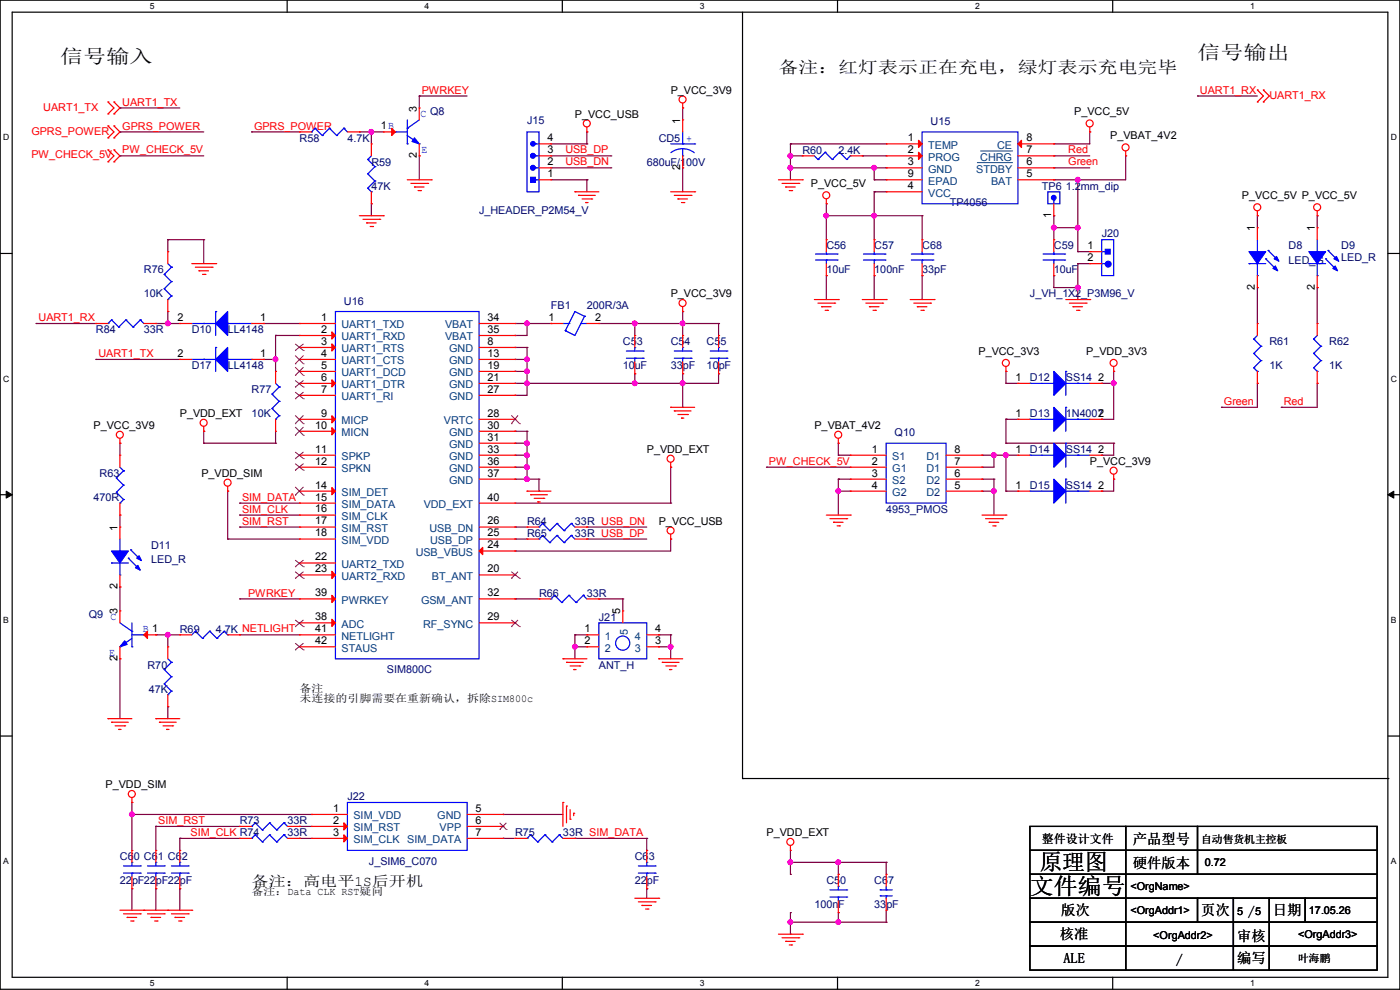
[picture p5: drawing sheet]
<svg xmlns="http://www.w3.org/2000/svg" width="297mm" height="210mm" viewBox="0 0 297 210" stroke-linecap="round" stroke-linejoin="round" font-family="sans-serif">
<path d="M0 0h297v209.8h-297zM2.6 2.6h291.8v204.7h-291.8z" fill="none" stroke="#000" stroke-width=".25"/>
<g fill="#fff">
<path d="M31.7 .3h1v2h-1z"/>
<path d="M31.7 207.6h1v1.9h-1z"/>
</g>
<path d="M60.9 0v2.6M60.9 207.3v2.5" fill="none" stroke="#000" stroke-width=".25"/>
<g fill="#fff">
<path d="M90.1 .3h1v2h-1z"/>
<path d="M90.1 207.6h1v1.9h-1z"/>
</g>
<path d="M119.3 0v2.6M119.3 207.3v2.5" fill="none" stroke="#000" stroke-width=".25"/>
<g fill="#fff">
<path d="M148.5 .3h.9v2h-.9z"/>
<path d="M148.5 207.6h.9v1.9h-.9z"/>
</g>
<path d="M177.7 0v2.6M177.7 207.3v2.5" fill="none" stroke="#000" stroke-width=".25"/>
<g fill="#fff">
<path d="M206.8 .3h1v2h-1z"/>
<path d="M206.8 207.6h1v1.9h-1z"/>
</g>
<path d="M236.1 0v2.6M236.1 207.3v2.5" fill="none" stroke="#000" stroke-width=".25"/>
<g fill="#fff">
<path d="M265.2 .3h1v2h-1z"/>
<path d="M265.2 207.6h1v1.9h-1z"/>
<path d="M.7 28.2h1.2v1.9h-1.2z"/>
<path d="M295.1 28.2h1.2v1.9h-1.2z"/>
<path d="M.7 79.3h1.2v2h-1.2z"/>
<path d="M295.1 79.3h1.2v2h-1.2z"/>
</g>
<path d="M0 53.8h2.6M294.4 53.8h2.6" fill="none" stroke="#000" stroke-width=".25"/>
<g fill="#fff">
<path d="M.7 130.5h1.2v2h-1.2z"/>
<path d="M295.1 130.5h1.1v2h-1.1z"/>
</g>
<path d="M0 104.9h2.6M294.4 104.9h2.6" fill="none" stroke="#000" stroke-width=".25"/>
<path d="M1.3 104.2l1.3 .7-1.3 .8zM294.4 104.9l1.3-.7v1.5z" fill="#000" stroke="#000" stroke-width=".21"/>
<g fill="#fff">
<path d="M.7 181.7h1.2v2h-1.2z"/>
<path d="M295.1 181.7h1.1v2h-1.1z"/>
</g>
<g fill="none" stroke="#000" stroke-width=".25">
<path d="M157.5 2.6v162.5M0 156.1h2.6M294.4 156.1h2.6M157.5 165.1h.1M157.5 165.1h136.9M218.5 175.3h20.3v5.1h-20.3zM238.8 175.3h15.2v5.1h-15.2zM254 175.3h38.1v5.1h-38.1zM294.4 165.1h.1M218.5 180.4h20.3v5.1h-20.3zM218.5 185.5h20.3v5h-20.3zM218.5 190.5h20.3v5.1h-20.3z"/>
<path d="M218.5 195.6h20.3v5.1h-20.3zM238.8 180.4h15.2v5.1h-15.2zM238.8 185.5h53.3v5h-53.3zM238.8 190.5h15.2v5.1h-15.2zM238.8 195.6h22.9v5.1h-22.9zM254 190.5h7.7v5.1h-7.7zM254 180.4h38.1v5.1h-38.1zM261.7 195.6h7.6v5.1h-7.6zM261.7 190.5h7.6v5.1h-7.6zM269.3 195.6h22.8v5.1h-22.8zM269.3 190.5h7.6v5.1h-7.6zM276.9 190.5h15.2v5.1h-15.2z"/>
<path d="M218.5 200.7h20.3v5.1h-20.3zM238.8 200.7h22.9v5.1h-22.9zM261.7 200.7h7.6v5.1h-7.6zM269.3 200.7h22.8v5.1h-22.8z"/>
</g>
<g fill="none" stroke="#800040" stroke-width=".25">
<path d="M25.4 22.9h.1M25.4 28h.1M25.4 33.1h.1M25.4 22.9h12.7M25.4 28h17.8M25.4 33.1h17.8M53.4 28h.1M53.4 28h10.1M76.2 28h.1M76.2 28h5.1M78.8 28h.1M78.8 28v2.5"/>
<path d="M88.9 33.1h.1M88.9 20.4h.1M88.9 20.4v2.5M88.9 33.1v5M88.9 20.4h10.2M116.9 33.1h12.7M116.9 35.6h12.7M116.9 30.5h7.6M116.9 38.1h7.6M124.5 30.5h.1M124.5 28h.1M124.5 38.1h.1"/>
<path d="M124.5 28v2.5M124.5 38.1v2.6M129.6 33.1h.1M129.6 35.6h.1M144.8 35.6h.1M144.8 22.9h.1M144.8 22.9v2.5M144.8 35.6v5.1M167.7 33.1h.1M167.7 30.5h.1M167.7 35.6h.1M167.7 33.1h2.5"/>
<path d="M167.7 35.6h20.3M167.7 30.5v7.6M167.7 30.5h20.3M182.9 33.1h.1M182.9 33.1h5.1M185.5 35.6h.1M185.5 38.1h.1M185.5 35.6v2.5M185.5 38.1h2.5M223.6 30.5h.1M223.6 33.1h.1M223.6 35.6h.1"/>
<path d="M223.6 38.1h.1M223.6 33.1h7.6M223.6 35.6h7.6M228.6 38.1h.1M228.6 38.1v15.3M231.2 28h.1M231.2 28v2.5h-7.6M238.8 33.1h.1M238.8 33.1v5h-15.2M254 20.4h.1M254 20.4h12.7M35.6 50.8h.1"/>
<path d="M35.6 50.8v2.6M35.6 50.8h7.6M43.2 50.8h.1M43.2 50.8v5.1M78.8 43.2h.1M78.8 43.2v2.6M175.3 45.8h.1M175.3 58.5h.1M175.3 43.2h.1M175.3 45.8h20.3M175.3 43.2v7.6M175.3 58.5v5"/>
<path d="M185.5 45.8h.1M185.5 58.5h.1M185.5 40.7h.1M185.5 40.7v10.1M185.5 58.5v5M185.5 40.7h2.5M195.6 45.8h.1M195.6 58.5h.1M195.6 45.8v5M195.6 58.5v5M223.6 45.8h.1M223.6 48.3h.1"/>
<path d="M223.6 58.5h.1M223.6 45.8v5M223.6 58.5v2.5M223.6 48.3h5M228.6 53.4h.1M228.6 55.9h.1M228.6 48.3h.1M228.6 55.9v7.6M228.6 53.4h2.6M228.6 55.9h2.6M266.7 45.8h.1M266.7 45.8v2.5"/>
<path d="M279.4 45.8h.1M279.4 45.8v2.5M7.7 68.6h.1M7.7 68.6h12.7M20.4 76.2h.1M20.4 76.2h17.7M33.1 68.6h.1M33.1 68.6h5M35.6 68.6h.1M35.6 66.1h.1M35.6 66.1v2.5M55.9 76.2h.1"/>
<path d="M55.9 68.6h.1M55.9 68.6h7.6M55.9 76.2h2.6M58.5 71.2h.1M58.5 76.2h.1M58.5 71.2h5M58.5 71.2v7.6M109.3 76.2h.1M109.3 78.8h.1M109.3 71.2h.1M109.3 73.7h.1M109.3 68.6h7.6"/>
<path d="M109.3 76.2h2.5M109.3 78.8h2.5M109.3 73.7h2.5M111.8 76.2h.1M111.8 73.7h.1M111.8 68.6h.1M111.8 78.8h.1M111.8 68.6v2.6h-2.5M111.8 73.7v10.2h-2.5M116.9 68.6h.1M127 68.6h25.4M134.7 68.6h.1"/>
<path d="M134.7 79.3h.1M134.7 68.6v2.6M134.7 79.3v2M144.8 68.6h.1M144.8 79.3h.1M144.8 66.1h.1M144.8 66.1v5.1M144.8 79.3v7.1M152.4 79.3h.1M152.4 68.6h.1M152.4 79.3v2h-43.1M152.4 68.6v2.6"/>
<path d="M213.4 78.8h.1M213.4 78.8v2.5M223.6 61h.1M223.6 61h5M228.6 61h.1M236.3 78.8h.1M236.3 78.8v10.1h-2.6M266.7 61h.1M266.7 61v7.6M279.4 61h.1M279.4 61v7.6M25.4 94h.1"/>
<path d="M25.4 94v2.6M43.2 94h.1M43.2 91.5h.1M43.2 94h15.3M43.2 91.5v2.5M58.5 94h.1M58.5 91.5v2.5M109.3 83.9h.1M109.3 91.5h.1M109.3 94h.1M109.3 96.6h.1M109.3 99.1h.1"/>
<path d="M109.3 81.3h.1M109.3 91.5h2.5M109.3 94h2.5M109.3 96.6h2.5M109.3 99.1h2.5M111.8 81.3h.1M111.8 91.5h.1M111.8 94h.1M111.8 96.6h.1M111.8 91.5v10.1M134.7 81.3h.1M142.3 99.1h.1"/>
<path d="M142.3 99.1v7.6M144.8 81.3h.1M144.8 86.4h.1M162.6 99.1h.1M162.6 99.1h17.8M177.8 96.6h.1M177.8 94h.1M177.8 96.6h2.6M177.8 94v2.6M208.3 99.1h.1M208.3 96.6h.1M208.3 96.6h7.6"/>
<path d="M210.9 96.6h.1M210.9 96.6v2.5h-2.6M213.4 96.6h.1M213.4 81.3h.1M213.4 88.9h.1M213.4 94h.1M213.4 81.3h2.5M213.4 94h22.9M213.4 88.9v5.1M213.4 96.6v7.6M213.4 88.9h2.5M233.7 81.3h.1"/>
<path d="M233.7 96.6h.1M233.7 88.9h.1M233.7 81.3h2.6M236.3 94h.1M236.3 81.3h.1M236.3 94v2.6h-2.6M259.1 86.4h.1M266.7 81.3h.1M266.7 81.3v5.1h-7.6M271.8 86.4h.1M279.4 81.3h.1M279.4 81.3v5.1h-7.6"/>
<path d="M25.4 109.3h.1M25.4 109.3v2.5M48.3 114.3h.1M48.3 104.2h.1M48.3 114.3h15.2M48.3 104.2v10.1M50.8 111.8h.1M50.8 109.3h.1M50.8 106.7h.1M50.8 111.8h12.7M50.8 109.3h12.7M50.8 106.7h12.7"/>
<path d="M109.3 111.8h.1M109.3 114.3h.1M109.3 116.9h.1M109.3 101.6h.1M109.3 114.3h2.5M109.3 111.8h2.5M109.3 106.7h33M109.3 101.6h5M111.8 101.6h.1M114.3 101.6h.1M114.3 104.2h.1M114.3 101.6v2.6"/>
<path d="M124.5 111.8h.1M124.5 114.3h.1M124.5 114.3h12.7M124.5 111.8h12.7M142.3 114.3h.1M142.3 106.7h.1M142.3 114.3v2.6h-33M177.8 104.2h.1M177.8 101.6h.1M177.8 101.6h2.6M177.8 101.6v7.7M177.8 104.2h2.6"/>
<path d="M208.3 101.6h.1M208.3 104.2h.1M208.3 101.6h2.6M208.3 104.2h2.6M210.9 104.2h.1M210.9 101.6h.1M210.9 101.6v7.7M213.4 104.2h.1M213.4 104.2h2.5M233.7 104.2h.1M236.3 101.6h.1M236.3 101.6v2.6h-2.6"/>
<path d="M25.4 139.7h.1M25.4 124.5h.1M25.4 124.5v5.1M25.4 139.7v12.7M33.1 134.7h.1M33.1 134.7h5M35.6 134.7h.1M35.6 134.7v2.5M50.8 134.7h.1M50.8 127h.1M50.8 134.7h12.7M50.8 127h12.7"/>
<path d="M109.3 127h.1M109.3 127h5M122 134.7h.1M122 137.2h.1M122 134.7h2.5M122 134.7v5M122 137.2h2.5M127 127h.1M127 127h5.1M132.1 127h.1M132.1 127v2.6M139.7 134.7h.1"/>
<path d="M139.7 137.2h.1M139.7 134.7h2.6M139.7 137.2h2.6M142.3 137.2h.1M142.3 134.7h.1M142.3 134.7v5M35.6 149.9h.1M35.6 149.9v2.5M28 172.8h.1M28 170.2h.1M28 172.8h38.1M28 170.2v10.2"/>
<path d="M33.1 175.3h.1M33.1 175.3h17.7M33.1 175.3v5.1M38.1 177.8h.1M38.1 177.8h12.7M38.1 177.8v2.6M63.5 175.3h.1M63.5 177.8h.1M63.5 175.3h2.6M63.5 177.8h2.6M106.7 177.8h.1M106.7 172.8h.1"/>
<path d="M106.7 177.8h2.6M106.7 172.8h12.7M122 177.8h.1M122 177.8h15.2M137.2 177.8h.1M137.2 177.8v2.6M28 188.5h.1M28 188.5v4.6M33.1 188.5h.1M33.1 188.5v4.6M38.1 188.5h.1M38.1 188.5v4.6"/>
<path d="M137.2 188.5h.1M137.2 188.5v2M167.7 182.9h.1M167.7 195.6h.1M167.7 193.6h.1M167.7 198.2h.1M167.7 185.5h.1M167.7 180.4v5.1M167.7 193.6v4.6M167.7 195.6h20.3M167.7 182.9h20.3M177.8 193.6h.1"/>
<path d="M177.8 185.5h.1M177.8 195.6h.1M177.8 182.9h.1M177.8 182.9v2.6M177.8 193.6v2M188 195.6h.1M188 182.9h.1M188 182.9v2.6M188 193.1v2.5"/>
</g>
<g fill="#f0f" stroke="#f0f" stroke-width=".25">
<circle cx="144.8" cy="68.6" r=".49"/>
<circle cx="111.8" cy="76.2" r=".49"/>
<circle cx="134.6" cy="81.3" r=".49"/>
<circle cx="111.8" cy="81.3" r=".49"/>
<circle cx="144.8" cy="81.3" r=".49"/>
<circle cx="111.8" cy="94" r=".49"/>
<circle cx="35.6" cy="134.6" r=".49"/>
<circle cx="28" cy="172.7" r=".49"/>
<circle cx="111.8" cy="99.1" r=".49"/>
<circle cx="111.8" cy="96.5" r=".49"/>
<circle cx="78.8" cy="28" r=".49"/>
<circle cx="121.9" cy="137.2" r=".49"/>
<circle cx="142.3" cy="137.2" r=".49"/>
<circle cx="167.7" cy="33" r=".49"/>
<circle cx="167.7" cy="35.6" r=".49"/>
<circle cx="185.4" cy="45.7" r=".49"/>
<circle cx="175.3" cy="45.7" r=".49"/>
<circle cx="228.6" cy="61" r=".49"/>
<circle cx="228.6" cy="48.3" r=".49"/>
<circle cx="228.6" cy="38.1" r=".49"/>
<circle cx="185.4" cy="35.6" r=".49"/>
<circle cx="167.7" cy="195.6" r=".49"/>
<circle cx="167.7" cy="182.9" r=".49"/>
<circle cx="58.4" cy="76.2" r=".49"/>
<circle cx="177.8" cy="195.6" r=".49"/>
<circle cx="177.8" cy="182.9" r=".49"/>
<circle cx="177.8" cy="104.2" r=".49"/>
<circle cx="210.8" cy="104.2" r=".49"/>
<circle cx="236.2" cy="81.3" r=".49"/>
<circle cx="213.4" cy="96.5" r=".49"/>
<circle cx="210.8" cy="96.5" r=".49"/>
<circle cx="111.8" cy="68.6" r=".49"/>
<circle cx="134.6" cy="68.6" r=".49"/>
<circle cx="111.8" cy="78.8" r=".49"/>
<circle cx="223.5" cy="48.3" r=".49"/>
<circle cx="111.8" cy="101.6" r=".49"/>
<circle cx="35.6" cy="68.6" r=".49"/>
</g>
<g fill="none" stroke="#f00" stroke-width=".25">
<path d="M266.7 19.1h.1M266.7 19.1l1.3 1.3-1.3 1.2M268 19.1h.1M268 19.1l1.3 1.3-1.3 1.2M22.9 21.6h.1M22.9 24.2h.1M22.9 26.7h.1M22.9 29.3h.1M22.9 31.8h.1M22.9 34.3h.1M22.9 21.6l1.3 1.3-1.3 1.3M22.9 26.7l1.3 1.3-1.3 1.3"/>
<path d="M22.9 31.8l1.3 1.3-1.3 1.2M24.2 24.2h.1M24.2 21.6h.1M24.2 29.3h.1M24.2 26.7h.1M24.2 34.3h.1M24.2 31.8h.1M24.2 21.6l1.2 1.3-1.2 1.3M24.2 26.7l1.2 1.3-1.2 1.3M24.2 31.8l1.2 1.3-1.2 1.2M63.5 28h.1M63.5 28h2.6"/>
<path d="M73.7 28h2.5M76.2 28h.1M78.8 30.5h.1M78.8 30.5v2.6M81.3 28h.1M81.3 28h2.6M86.4 38.1h5.1M87.2 38.9h3.5M87.9 39.7h.1M87.9 39.7h2.1M88.9 22.9h.1M88.9 33.1h.1"/>
<path d="M88.9 22.9v2.5M88.9 30.5v2.6M90.7 38.9h.1M91.5 38.1h.1M114.3 38.1h2.6M114.3 35.6h2.6M114.3 33.1h2.6M114.3 30.5h2.6M116.9 38.1h.1M116.9 35.6h.1M116.9 33.1h.1M116.9 30.5h.1"/>
<path d="M124.5 28h.1M124.5 27v1M144.8 22.9h.1M144.8 25.4h.1M144.8 35.6h.1M144.8 21.9v1M144.8 25.4v2.6M144.8 33.1v2.5M165.1 38.1h5.1M165.9 38.9h3.6M166.7 39.7h.1M166.7 39.7h2"/>
<path d="M169.5 38.9h.1M170.2 38.1h.1M170.2 33.1h.1M170.2 33.1h2.6M180.4 33.1h2.5M182.9 33.1h.1M188 30.5h.1M188 33.1h.1M188 35.6h.1M188 38.1h.1M188 38.1h7.6M188 35.6h7.6"/>
<path d="M188 33.1h7.6M188 30.5h7.6M215.9 38.1h7.7M215.9 35.6h7.7M215.9 33.1h7.7M215.9 30.5h7.7M223.6 38.1h.1M223.6 35.6h.1M223.6 33.1h.1M223.6 30.5h.1M231.2 28h.1M231.2 27v1"/>
<path d="M238.8 33.1h.1M238.8 32v1.1M266.7 21.6h.1M268 21.6h.1M35.6 53.4h.1M35.6 53.4v2.5M40.7 55.9h5.1M41.4 56.7h3.6M42.2 57.4h.1M42.2 57.4h2M43 58.2h.5M43.5 58.2h.1"/>
<path d="M45 56.7h.1M45.8 55.9h.1M76.2 45.8h5.1M77 46.5h3.6M77.8 47.3h.1M77.8 47.3h2M78.5 48h.5M78.8 43.2h.1M78.8 40.7v2.5M79 48h.1M80.6 46.5h.1M81.3 45.8h.1"/>
<path d="M88.7 40.4h.5M89.2 40.4h.1M122 40.7h.1M122 40.7h5M122.7 41.4h.1M122.7 41.4h3.6M123.5 42.2h2M124.2 43h.1M124.2 43h.6M125.5 42.2h.1M142.3 40.7h5.1M143 41.4h3.6"/>
<path d="M143.8 42.2h.1M143.8 42.2h2M144.6 43h.5M145.1 43h.1M146.6 41.4h.1M147.4 40.7h.1M167.4 40.4h.5M167.9 40.4h.1M175.3 43.2h.1M175.3 50.8h.1M175.3 58.5h.1M175.3 42.2v1"/>
<path d="M175.3 50.8v2.6M175.3 55.9v2.6M185.5 50.8h.1M185.5 58.5h.1M185.5 50.8v2.6M185.5 55.9v2.6M188 40.7h.1M188 40.7h7.6M195.6 50.8h.1M195.6 58.5h.1M195.6 50.8v2.6M195.6 55.9v2.6"/>
<path d="M223.6 50.8h.1M223.6 58.5h.1M223.6 45.8h.1M223.6 43.2v2.6M223.6 50.8v2.6M223.6 55.9v2.6M231.2 53.4h.1M231.2 55.9h.1M231.2 55.9h2.5M231.2 53.4h2.5M266.7 45.8h.1M266.7 48.3h.1"/>
<path d="M266.7 44.7v1.1M266.7 48.3v2.5M266.7 58.5v2.5M279.4 45.8h.1M279.4 48.3h.1M279.4 44.7v1.1M279.4 48.3v2.5M279.4 58.5v2.5M20.4 68.6h.1M20.4 68.6h2.5M30.5 68.6h2.6M33.1 68.6h.1"/>
<path d="M35.6 66.1h.1M35.6 63.5v2.6M38.1 68.6h.1M38.1 76.2h.1M38.1 68.6h2.6M38.1 76.2h2.6M53.4 68.6h2.5M53.4 76.2h2.5M55.9 68.6h.1M55.9 76.2h.1M58.5 78.8h.1M58.5 78.8v2.5"/>
<path d="M63.5 68.6h.1M63.5 71.2h.1M63.5 73.7h.1M63.5 76.2h.1M63.5 78.8h.1M63.5 68.6h7.7M63.5 71.2h7.7M63.5 73.7h7.7M63.5 76.2h7.7M63.5 78.8h7.7M101.6 68.6h7.7M101.6 71.2h7.7"/>
<path d="M101.6 73.7h7.7M101.6 76.2h7.7M101.6 78.8h7.7M109.3 73.7h.1M109.3 76.2h.1M109.3 78.8h.1M109.3 68.6h.1M109.3 71.2h.1M116.9 68.6h.1M116.9 68.6h2.5M124.5 68.6h2.5M127 68.6h.1"/>
<path d="M134.7 71.2h.1M134.7 79.3h.1M134.7 71.2v2.5M134.7 76.8v2.5M144.8 66.1h.1M144.8 71.2h.1M144.8 79.3h.1M144.8 65.1v1M144.8 71.2v2.5M144.8 76.8v2.5M152.4 71.2h.1M152.4 79.3h.1"/>
<path d="M152.4 71.2v2.5M152.4 76.8v2.5M172.8 63.5h5M173.5 64.3h3.6M174.3 65.1h.1M174.3 65.1h2M175 65.8h.6M175.6 65.8h.1M177.1 64.3h.1M177.8 63.5h.1M182.9 63.5h5.1M183.7 64.3h3.5"/>
<path d="M184.4 65.1h.1M184.4 65.1h2.1M185.2 65.8h.5M185.7 65.8h.1M187.2 64.3h.1M188 63.5h.1M193.1 63.5h5.1M193.8 64.3h3.6M194.6 65.1h.1M194.6 65.1h2M195.4 65.8h.5M195.9 65.8h.1"/>
<path d="M197.4 64.3h.1M198.2 63.5h.1M213.4 78.8h.1M213.4 77.8v1M226.1 63.5h5.1M226.9 64.3h3.5M227.6 65.1h.1M227.6 65.1h2.1M228.4 65.8h.5M228.9 65.8h.1M230.4 64.3h.1M231.2 63.5h.1"/>
<path d="M236.3 78.8h.1M236.3 77.8v1M266.7 68.6h.1M266.7 61h.1M266.7 68.6v2.6M266.7 78.8v2.5M279.4 61h.1M279.4 68.6h.1M279.4 68.6v2.6M279.4 78.8v2.5M25.4 94h.1M25.4 96.6h.1"/>
<path d="M25.4 93v1M25.4 96.6v2.5M43.2 91.5h.1M43.2 90.5v1M58.5 91.5h.1M58.5 88.9v2.6M63.5 81.3h.1M63.5 83.9h.1M63.5 88.9h.1M63.5 91.5h.1M63.5 96.6h.1M63.5 99.1h.1"/>
<path d="M63.5 88.9h7.7M63.5 96.6h7.7M63.5 99.1h7.7M63.5 81.3h7.7M63.5 83.9h7.7M63.5 91.5h7.7M101.6 88.9h7.7M101.6 96.6h7.7M101.6 99.1h7.7M101.6 81.3h7.7M101.6 83.9h7.7M101.6 91.5h7.7"/>
<path d="M101.6 94h7.7M109.3 81.3h.1M109.3 83.9h.1M109.3 88.9h.1M109.3 91.5h.1M109.3 94h.1M109.3 96.6h.1M109.3 99.1h.1M142.3 99.1h.1M142.3 86.4h.1M142.3 98.1v1M142.3 86.4h5.1"/>
<path d="M143 87.2h.1M143 87.2h3.6M143.8 87.9h2M144.6 88.7h.1M144.6 88.7h.5M145.8 87.9h.1M177.8 94h.1M177.8 93v1M180.4 96.6h.1M180.4 99.1h.1M180.4 96.6h7.6M180.4 99.1h7.6"/>
<path d="M200.7 96.6h7.6M200.7 99.1h7.6M208.3 99.1h.1M208.3 96.6h.1M215.9 88.9h.1M215.9 81.3h.1M215.9 96.6h.1M215.9 88.9h2.6M215.9 96.6h2.6M215.9 81.3h2.6M231.2 88.9h2.5M231.2 96.6h2.5"/>
<path d="M231.2 81.3h2.5M233.7 88.9h.1M233.7 81.3h.1M233.7 96.6h.1M266.7 81.3h.1M279.4 81.3h.1M25.4 109.3h.1M25.4 111.8h.1M25.4 106.7v2.6M25.4 111.8v2.5M48.3 104.2h.1M48.3 103.2v1"/>
<path d="M63.5 104.2h.1M63.5 106.7h.1M63.5 109.3h.1M63.5 111.8h.1M63.5 114.3h.1M63.5 119.4h.1M63.5 109.3h7.7M63.5 104.2h7.7M63.5 114.3h7.7M63.5 106.7h7.7M63.5 111.8h7.7M63.5 119.4h7.7"/>
<path d="M101.6 101.6h7.7M101.6 114.3h7.7M101.6 106.7h7.7M101.6 111.8h7.7M101.6 116.9h7.7M109.3 116.9h.1M109.3 114.3h.1M109.3 111.8h.1M109.3 101.6h.1M109.3 106.7h.1M111.8 104.2h.1M111.8 114.3h.1"/>
<path d="M111.8 111.8h.1M111.8 104.2h5.1M111.8 114.3h2.5M111.8 111.8h2.5M112.6 104.9h.1M112.6 104.9h3.5M113.3 105.7h2.1M114.1 106.5h.1M114.1 106.5h.5M115.4 105.7h.1M122 114.3h2.5M122 111.8h2.5"/>
<path d="M124.5 114.3h.1M124.5 111.8h.1M142.3 114.3h.1M142.3 113.3v1M175.3 109.3h5.1M176.1 110h3.5M176.8 110.8h.1M176.8 110.8h2.1M177.6 111.5h.5M178.1 111.5h.1M179.6 110h.1M180.4 109.3h.1"/>
<path d="M180.4 101.6h.1M180.4 104.2h.1M180.4 104.2h7.6M180.4 101.6h7.6M200.7 104.2h7.6M200.7 101.6h7.6M208.3 104.2h.1M208.3 101.6h.1M208.3 109.3h5.1M209.1 110h3.5M209.8 110.8h.1M209.8 110.8h2.1"/>
<path d="M210.6 111.5h.5M211.1 111.5h.1M212.6 110h.1M213.4 109.3h.1M215.9 104.2h.1M215.9 104.2h2.6M231.2 104.2h2.5M233.7 104.2h.1M236.3 101.6h.1M236.3 100.6v1M25.4 129.6h.1M25.4 139.7h.1"/>
<path d="M25.4 124.5h.1M25.4 122v2.5M25.4 129.6v2.5M25.4 137.2v2.5M30.5 134.7h2.6M33.1 134.7h.1M35.6 137.2h.1M35.6 137.2v2.5M38.1 134.7h.1M38.1 134.7h2.6M48.3 134.7h2.5M50.8 134.7h.1"/>
<path d="M63.5 122h.1M63.5 132.1h.1M63.5 127h.1M63.5 134.7h.1M63.5 137.2h.1M63.5 122h7.7M63.5 132.1h7.7M63.5 127h7.7M63.5 134.7h7.7M63.5 137.2h7.7M101.6 122h7.7M101.6 132.1h7.7"/>
<path d="M101.6 127h7.7M109.3 122h.1M109.3 132.1h.1M109.3 127h.1M114.3 127h.1M114.3 127h2.6M119.4 139.7h.1M119.4 139.7h5.1M124.5 134.7h.1M124.5 137.2h.1M124.5 127h2.5M124.5 134.7h2.5"/>
<path d="M124.5 137.2h2.5M127 127h.1M132.1 129.6h.1M132.1 129.6v2.5M137.2 134.7h2.5M137.2 137.2h2.5M139.7 139.7h.1M139.7 137.2h.1M139.7 134.7h.1M139.7 139.7h5.1M22.9 152.4h.1M22.9 152.4h5.1"/>
<path d="M23.7 153.2h.1M23.7 153.2h3.5M24.4 154h2.1M25.2 154.7h.1M25.2 154.7h.5M26.5 154h.1M33.1 152.4h.1M33.1 152.4h5M33.8 153.2h.1M33.8 153.2h3.6M34.6 154h2M35.3 154.7h.1"/>
<path d="M35.3 154.7h.6M35.6 149.9h.1M35.6 147.4v2.5M36.6 154h.1M120.2 140.5h.1M120.2 140.5h3.5M120.9 141.3h2.1M121.7 142h.1M121.7 142h.5M123 141.3h.1M140.5 140.5h.1M140.5 140.5h3.6"/>
<path d="M141.3 141.3h2M142 142h.1M142 142h.5M143.3 141.3h.1M28 170.2h.1M28 169.2v1M50.8 177.8h.1M50.8 175.3h.1M50.8 177.8h2.6M50.8 175.3h2.6M61 177.8h2.5M61 175.3h2.5"/>
<path d="M63.5 177.8h.1M63.5 175.3h.1M66.1 172.8h.1M66.1 175.3h.1M66.1 177.8h.1M66.1 177.8h7.6M66.1 175.3h7.6M66.1 172.8h7.6M99.1 177.8h7.6M99.1 175.3h7.6M99.1 172.8h7.6M106.7 172.8h.1"/>
<path d="M106.7 175.3h.1M106.7 177.8h.1M109.3 177.8h.1M109.3 177.8h2.5M119.4 170.2h.1M119.4 170.2v5.1M119.4 177.8h2.6M120.2 171h.1M120.2 171v3.5M120.9 173.8h.1M120.9 171.7v2.1M121.7 172.5h.1"/>
<path d="M121.7 172.5v.5M122 177.8h.1M167.7 179.4v1M25.4 193.1h15.3M26.2 193.8h3.6M27 194.6h.1M27 194.6h2M27.7 195.4h.5M28 180.4h.1M28 188.5h.1M28 180.4v2.5M28 186v2.5"/>
<path d="M28.2 195.4h.1M29.8 193.8h.1M30.5 193.1h.1M31.3 193.8h3.5M32 194.6h.1M32 194.6h2.1M32.8 195.4h.5M33.1 180.4h.1M33.1 188.5h.1M33.1 180.4v2.5M33.1 186v2.5M33.3 195.4h.1"/>
<path d="M34.8 193.8h.1M35.6 193.1h.1M36.4 193.8h3.5M37.1 194.6h.1M37.1 194.6h2.1M37.9 195.4h.5M38.1 180.4h.1M38.1 188.5h.1M38.1 180.4v2.5M38.1 186v2.5M38.4 195.4h.1M39.9 193.8h.1"/>
<path d="M40.7 193.1h.1M134.7 190.5h5M135.4 191.3h3.6M136.2 192.1h.1M136.2 192.1h2M136.9 192.8h.6M137.2 180.4h.1M137.2 188.5h.1M137.2 180.4v2.5M137.2 186v2.5M137.5 192.8h.1M139 191.3h.1"/>
<path d="M139.7 190.5h.1M165.1 198.2h5.1M165.9 198.9h3.6M166.7 199.7h.1M166.7 199.7h2M167.7 180.4h.1M169.5 198.9h.1M170.2 198.2h.1M177.8 185.5h.1M177.8 193.6h.1M177.8 185.5v2.5M177.8 191.1v2.5"/>
<path d="M188 193.1h.1M188 185.5h.1M188 185.5v2.5M188 190.5v2.6M167.4 200.4h.5M167.9 200.4h.1"/>
<circle cx="124.5" cy="26.2" r=".74"/>
<circle cx="144.8" cy="21.1" r=".74"/>
<circle cx="231.2" cy="26.2" r=".74"/>
<circle cx="238.8" cy="31.3" r=".74"/>
<circle cx="175.3" cy="41.4" r=".74"/>
<circle cx="266.7" cy="44" r=".74"/>
<circle cx="279.4" cy="44" r=".74"/>
<circle cx="144.8" cy="64.3" r=".74"/>
<circle cx="213.4" cy="77" r=".74"/>
<circle cx="236.2" cy="77" r=".74"/>
<circle cx="25.4" cy="92.2" r=".74"/>
<circle cx="43.2" cy="89.7" r=".74"/>
<circle cx="142.3" cy="97.3" r=".74"/>
<circle cx="177.8" cy="92.2" r=".74"/>
<circle cx="236.2" cy="99.8" r=".74"/>
<circle cx="48.3" cy="102.4" r=".74"/>
<circle cx="142.3" cy="112.5" r=".74"/>
<circle cx="28" cy="168.4" r=".74"/>
<circle cx="167.7" cy="178.6" r=".74"/>
</g>
<g fill="none" stroke="#00f" stroke-width=".25">
<path d="M66.1 28h.1M66.8 27.2h.1M66.8 27.2l-.7 .8M66.8 27.2l1.6 1.5M68.4 28.7h.1M69.9 27.2h.1M69.9 27.2l-1.5 1.5M69.9 27.2l1.5 1.5M71.4 28.7h.1M72.9 27.2h.1M72.9 27.2l-1.5 1.5M72.9 27.2l.8 .8"/>
<path d="M78 39.9h.1M78 36.9h.1M78 33.8h.1M78 39.9l.8 .8M78 36.9l1.5 1.5M78 33.8l1.5 1.5M78.8 33.1l-.8 .7M79.5 38.4h.1M79.5 35.3h.1M79.5 38.4l-1.5 1.5M79.5 35.3l-1.5 1.6M83.9 28h.1"/>
<path d="M83.9 28h2.5M86.4 27.2h.1M86.4 30.5h.1M86.4 28.7l2.5 1.8M86.4 25.4v5.1M88.9 30.5h.1M88.9 25.4l-2.5 1.8M111.8 28h2.5v12.7h-2.5zM112.6 37.6h1v1.1h-1zM113.6 38.1h.1M113.6 35.6h.1M113.6 33.1h.1"/>
<path d="M113.6 30.5h.1M113.6 30.5h.7M113.6 38.1h.7M113.6 35.6h.7M113.6 33.1h.7M142.3 30.5h5.1M144.8 33.1h.1M144.8 30.5h.1M144.8 31.5l1.6 .4 .9 .5M144.8 31.5l-1 .2-1.5 .7M144.8 28v2.5M144.8 31.5v1.6"/>
<path d="M147.4 30.5h.1M172.8 33.1l.7 .7M173.5 33.8h.1M175 32.3h.1M175 32.3l1.6 1.5M175 32.3l-1.5 1.5M176.6 33.8h.1M178.1 32.3h.1M178.1 32.3l1.5 1.5M178.1 32.3l-1.5 1.5M179.6 33.8h.1M180.4 33.1h.1"/>
<path d="M180.4 33.1l-.8 .7M195.6 28h20.3v15.2h-20.3zM34.8 58.2h.1M34.8 58.2l1.6 1.5M35.6 55.9l.8 .8M36.4 59.7h.1M36.4 56.7h.1M36.4 59.7l-1.6 1.6M36.4 56.7l-1.6 1.5M78.8 40.7h.1M173 55.2h4.6M173 53.9h4.6"/>
<path d="M175.3 53.9h.1M175.3 55.2h.1M175.3 53.4v.5M175.3 55.2v.7M177.6 55.2h.1M177.6 53.9h.1M183.2 55.2h4.5M183.2 53.9h4.5M185.5 53.9h.1M185.5 55.2h.1M185.5 53.4v.5M185.5 55.2v.7"/>
<path d="M187.7 55.2h.1M187.7 53.9h.1M193.3 55.2h4.6M193.3 53.9h4.6M195.6 53.9h.1M195.6 55.2h.1M195.6 53.4v.5M195.6 55.2v.7M197.9 55.2h.1M197.9 53.9h.1M221.3 55.2h4.5M221.3 53.9h4.5"/>
<path d="M222.3 40.7h2.5v2.5h-2.5zM223.6 53.9h.1M223.6 55.2h.1M223.6 42.5h.1M223.6 42.5v.7M223.6 53.4v.5M223.6 55.2v.7M225.8 55.2h.1M225.8 53.9h.1M233.7 50.8h2.6v7.7h-2.6zM233.7 55.9h.8M233.7 53.4h.8"/>
<path d="M234.5 53.4h.1M234.5 55.9h.1M265 55.9h.1M265 55.9h3.5M266.7 53.4h.1M266.7 58.5h.1M266.7 50.8v2.6M266.7 55.9v2.6M268.5 54.9h.1M268.5 54.9l1.8 1.8M269 53.1h.1M269 53.1l1.6 1.6"/>
<path d="M277.7 55.9h.1M277.7 55.9h3.5M279.4 53.4h.1M279.4 58.5h.1M279.4 50.8v2.6M279.4 55.9v2.6M281.2 54.9h.1M281.2 54.9l1.8 1.8M281.7 53.1h.1M281.7 53.1l1.6 1.6M22.9 68.6h.1M23.7 67.9h.1"/>
<path d="M23.7 67.9l-.8 .7M23.7 67.9l1.5 1.5M25.2 69.4h.1M26.7 67.9h.1M26.7 67.9l-1.5 1.5M26.7 67.9l1.5 1.5M28.2 69.4h.1M29.8 67.9h.1M29.8 67.9l-1.6 1.5M29.8 67.9l.7 .7M34.8 61.3h.1M34.8 61.3l1.6 1.5"/>
<path d="M35.6 63.5h.1M36.4 62.8h.1M36.4 62.8l-.8 .7M40.7 68.6h5.1M40.7 76.2h5.1M43.2 68.6h.1M43.2 76.2h.1M45.8 66.1h.1M45.8 73.7h.1M45.8 66.1v5.1M45.8 73.7v5.1M48.3 68.6h.1"/>
<path d="M48.3 76.2h.1M48.3 68.6h5.1M48.3 76.2h5.1M53.4 68.6h.1M53.4 76.2h.1M71.2 66.1h30.4v73.6h-30.4zM119.4 68.6h1.3M119.9 70.1h.1M120.7 68.6h.1M123.2 68.6h.1M123.2 68.6h1.3M124 67.1h.1"/>
<path d="M124 67.1l-2-1-2.1 4M124 67.1l-2 4.1-2.1-1.1M132.9 76h3.5M132.9 74.5h3.5M134.7 73.7h.1M134.7 76h.1M134.7 73.7v.8M134.7 76v.8M136.4 76h.1M136.4 74.5h.1M143 76h3.6M143 74.5h3.6"/>
<path d="M144.8 73.7h.1M144.8 76h.1M144.8 73.7v.8M144.8 76v.8M146.6 76h.1M146.6 74.5h.1M150.7 76h3.5M150.7 74.5h3.5M152.4 73.7h.1M152.4 76h.1M152.4 73.7v.8M152.4 76v.8"/>
<path d="M154.2 76h.1M154.2 74.5h.1M226.1 78.8h.1M226.1 78.8v5.1M266 78h.1M266 75h.1M266 71.9h.1M266 78l.7 .8M266 75l1.5 1.5M266 71.9l1.5 1.5M266.7 78.8h.1M266.7 71.2l-.7 .7"/>
<path d="M267.5 76.5h.1M267.5 73.4h.1M267.5 76.5l-1.5 1.5M267.5 73.4l-1.5 1.6M278.7 78h.1M278.7 75h.1M278.7 71.9h.1M278.7 78l.7 .8M278.7 75l1.5 1.5M278.7 71.9l1.5 1.5M279.4 78.8h.1M279.4 71.2l-.7 .7"/>
<path d="M280.2 76.5h.1M280.2 73.4h.1M280.2 76.5l-1.5 1.5M280.2 73.4l-1.5 1.6M25.4 99.1l.8 .8M26.2 99.9h.1M26.2 99.9l-1.5 1.5M57.7 86.7h.1M57.7 83.6h.1M57.7 86.7l1.5 1.5M57.7 83.6l1.5 1.5M58.5 88.9h.1"/>
<path d="M58.5 81.3l.7 .8M59.2 88.2h.1M59.2 85.1h.1M59.2 82.1h.1M59.2 88.2l-.7 .7M59.2 85.1l-1.5 1.6M59.2 82.1l-1.5 1.5M188 94h12.7v12.7h-12.7zM218.5 88.9h.1M218.5 81.3h.1M218.5 96.6h.1M218.5 88.9h5.1"/>
<path d="M218.5 81.3h5.1M218.5 96.6h5.1M223.6 88.9h.1M223.6 81.3h.1M223.6 96.6h.1M226.1 86.4h.1M226.1 94h.1M226.1 86.4v5.1M226.1 94v5.1M226.1 88.9h5.1M226.1 81.3h5.1M226.1 96.6h5.1"/>
<path d="M228.6 88.9h.1M228.6 81.3h.1M228.6 96.6h.1M23.7 119.4h.1M23.7 119.4h3.5M24.7 104.4h.1M24.7 101.4h.1M24.7 104.4l1.5 1.6M24.7 101.4l1.5 1.5M25.4 106.7h.1M25.4 116.9h.1M25.4 114.3v2.6"/>
<path d="M25.4 119.4v2.6M26.2 106h.1M26.2 102.9h.1M26.2 106l-.8 .7M26.2 102.9l-1.5 1.5M27.2 118.4h.1M27.2 118.4l1.8 1.8M27.7 116.6h.1M27.7 116.6l1.6 1.6M114.3 114.3h.1M114.3 111.8h.1M115.1 113.6h.1"/>
<path d="M115.1 111h.1M115.1 113.6l-.8 .7M115.1 113.6l1.5 1.5M115.1 111l-.8 .8M115.1 111l1.5 1.6M116.6 115.1h.1M116.6 112.6h.1M118.2 113.6h.1M118.2 111h.1M118.2 113.6l-1.6 1.5M118.2 113.6l1.5 1.5M118.2 111l-1.6 1.6"/>
<path d="M118.2 111l1.5 1.6M119.7 115.1h.1M119.7 112.6h.1M121.2 113.6h.1M121.2 111h.1M121.2 113.6l-1.5 1.5M121.2 113.6l.8 .7M121.2 111l-1.5 1.6M121.2 111l.8 .8M218.5 104.2h.1M218.5 104.2h5.1M223.6 104.2h.1"/>
<path d="M226.1 101.6h.1M226.1 101.6v5.1M226.1 104.2h5.1M228.6 104.2h.1M25.4 137.2h.1M25.4 122h.1M25.4 132.1l2.6 1.8M28 133.9h.1M28 137.2h.1M28 132.1v5.1M28 135.4l-2.6 1.8M28 134.7h2.5"/>
<path d="M30.5 134.7h.1M35.6 139.7l.8 .8M41.4 133.9h.1M41.4 133.9l1.6 1.5M41.4 133.9l-.7 .8M43 135.4h.1M44.5 133.9h.1M44.5 133.9l1.5 1.5M44.5 133.9l-1.5 1.5M46 135.4h.1M47.5 133.9h.1M47.5 133.9l.8 .8"/>
<path d="M47.5 133.9l-1.5 1.5M48.3 134.7h.1M116.9 127h.1M117.6 126.3h.1M117.6 126.3l-.7 .7M117.6 126.3l1.6 1.5M119.2 127.8h.1M120.7 126.3h.1M120.7 126.3l-1.5 1.5M120.7 126.3l1.5 1.5M122.2 127.8h.1M123.7 126.3h.1"/>
<path d="M123.7 126.3l-1.5 1.5M123.7 126.3l.8 .7M127 132.1h10.2v7.6h-10.2zM34.8 145.1h.1M34.8 142h.1M34.8 145.1l1.6 1.5M34.8 142l1.6 1.6M35.6 147.4h.1M36.4 146.6h.1M36.4 143.6h.1M36.4 140.5h.1M36.4 146.6l-.8 .8"/>
<path d="M36.4 143.6l-1.6 1.5M36.4 140.5l-1.6 1.5M53.4 177.8h.1M53.4 175.3h.1M54.1 177.1h.1M54.1 174.5h.1M54.1 174.5l-.7 .8M54.1 177.1l-.7 .7M54.1 177.1l1.6 1.5M54.1 174.5l1.6 1.6M55.7 178.6h.1M55.7 176.1h.1"/>
<path d="M57.2 177.1h.1M57.2 174.5h.1M57.2 177.1l-1.5 1.5M57.2 177.1l1.5 1.5M57.2 174.5l-1.5 1.6M57.2 174.5l1.5 1.6M58.7 178.6h.1M58.7 176.1h.1M60.2 177.1h.1M60.2 174.5h.1M60.2 174.5l-1.5 1.6M60.2 177.1l-1.5 1.5"/>
<path d="M60.2 177.1l.8 .7M60.2 174.5l.8 .8M73.7 170.2h25.4v10.2h-25.4zM111.8 177.8h.1M112.6 177.1h.1M112.6 177.1l-.8 .7M112.6 177.1l1.5 1.5M114.1 178.6h.1M115.6 177.1h.1M115.6 177.1l-1.5 1.5M115.6 177.1l1.5 1.5M117.1 178.6h.1"/>
<path d="M118.7 177.1h.1M118.7 177.1l-1.6 1.5M118.7 177.1l.7 .7M26.2 185.2h3.6M26.2 183.7h3.6M28 182.9h.1M28 185.2h.1M28 182.9v.8M28 185.2v.8M29.8 185.2h.1M29.8 183.7h.1M31.3 185.2h3.5"/>
<path d="M31.3 183.7h3.5M33.1 182.9h.1M33.1 185.2h.1M33.1 182.9v.8M33.1 185.2v.8M34.8 185.2h.1M34.8 183.7h.1M36.4 185.2h3.5M36.4 183.7h3.5M38.1 182.9h.1M38.1 185.2h.1M38.1 182.9v.8"/>
<path d="M38.1 185.2v.8M39.9 185.2h.1M39.9 183.7h.1M135.4 185.2h3.6M135.4 183.7h3.6M137.2 182.9h.1M137.2 185.2h.1M137.2 182.9v.8M137.2 185.2v.8M139 185.2h.1M139 183.7h.1M176.1 188.8h3.5"/>
<path d="M176.1 190.3h3.5M177.8 188h.1M177.8 190.3h.1M177.8 188v.8M177.8 190.3v.8M179.6 190.3h.1M179.6 188.8h.1M186.7 188.8h.1M186.7 190h.1M186.7 188.8h2.6M186.7 190h2.6M188 190h.1"/>
<path d="M188 188.8h.1M188 188v.8M188 190v.5"/>
<circle cx="113.1" cy="33" r=".49"/>
<circle cx="113.1" cy="35.6" r=".49"/>
<circle cx="132.1" cy="136.4" r="1.5"/>
</g>
<g fill="#00f" stroke="#00f" stroke-width=".25">
<path d="M223.6 86.4l2.5 2.5-2.5 2.6z"/>
<path d="M87.9 29.3l1 1.2-1.5-.5z"/>
<path d="M223.6 101.6l2.5 2.6-2.5 2.5z"/>
<path d="M223.6 78.8l2.5 2.5-2.5 2.6z"/>
<path d="M45.8 68.6l2.5-2.5v5.1z"/>
<path d="M26.5 135.9l.5 .8-1.6 .5z"/>
<path d="M45.8 76.2l2.5-2.5v5.1z"/>
<path d="M223.6 94l2.5 2.6-2.5 2.5z"/>
<path d="M265 53.4h3.5l-1.8 2.5z" fill-rule="evenodd"/>
<path d="M270 56.9l.6-.5 .5 1z" fill-rule="evenodd"/>
<path d="M270.8 54.4l.5 1-1-.5z" fill-rule="evenodd"/>
<path d="M277.7 53.4h3.5l-1.8 2.5z" fill-rule="evenodd"/>
<path d="M282.7 56.9l.6-.5 .5 1z" fill-rule="evenodd"/>
<path d="M283.5 54.4l.5 1-1-.5z" fill-rule="evenodd"/>
<path d="M234.5 52.9h1v1h-1z" fill-rule="evenodd"/>
<path d="M112.6 37.6h1v1.1h-1z" fill-rule="evenodd"/>
<path d="M23.7 116.9h3.5l-1.8 2.5z" fill-rule="evenodd"/>
<path d="M29.3 119.9l.5 1-1.1-.5z" fill-rule="evenodd"/>
<path d="M29.5 117.9l.5 1-1-.5z" fill-rule="evenodd"/>
<circle cx="235.1" cy="56" r=".61"/>
<circle cx="113.1" cy="30.5" r=".49"/>
<circle cx="113.1" cy="35.6" r=".49"/>
<circle cx="113.1" cy="33" r=".49"/>
<circle cx="223.5" cy="41.9" r=".49"/>
</g>
<g fill="#f00" stroke="#f00" stroke-width=".25">
<path d="M83.1 27.2l.8 .8-.8 .7z"/>
<path d="M70.4 70.4l.8 .8-.8 .7z"/>
<path d="M70.4 72.9l.8 .8-.8 .8z"/>
<path d="M70.4 80.6l.8 .7-.8 .8z"/>
<path d="M70.4 88.2l.8 .7-.8 .8z"/>
<path d="M70.4 90.7l.8 .8-.8 .7z"/>
<path d="M70.4 103.4l.8 .8-.8 .7z"/>
<path d="M70.4 121.2l.8 .8-.8 .7z"/>
<path d="M101.6 116.9l.8-.8v1.5z"/>
<path d="M70.4 131.4l.8 .7-.8 .8z"/>
<path d="M70.4 126.3l.8 .7-.8 .8z"/>
<path d="M72.9 174.5l.8 .8-.8 .8z"/>
<path d="M72.9 177.1l.8 .7-.8 .8z"/>
<path d="M194.9 29.8l.7 .7-.7 .8z"/>
<path d="M194.9 32.3l.7 .8-.7 .7z"/>
<path d="M215.9 30.5l.8-.7v1.5z"/>
<path d="M30.5 134.7l.8-.8v1.5z"/>
</g>
<g fill="none" stroke="#804000" stroke-width=".21">
<path d="M62.6 74.4h.1M62.6 77.2h.1M62.6 79.6h.1M62.6 72.9l1.8 1.5M62.6 75.4l1.8 1.8M62.6 77.9l1.8 1.7M64.4 74.4h.1M64.4 77.2h.1M64.4 79.6h.1M64.4 72.9l-1.8 1.5M64.4 75.4l-1.8 1.8M64.4 77.9l-1.8 1.7"/>
<path d="M62.6 82.1h.1M62.6 84.6h.1M62.6 89.9h.1M62.6 92.3h.1M62.6 97.3h.1M62.6 99.8h.1M62.6 80.7l1.8 1.4M62.6 83.2l1.8 1.4M62.6 88.1l1.8 1.8M62.6 90.6l1.8 1.7M62.6 95.9l1.8 1.4M62.6 98.3l1.8 1.5"/>
<path d="M64.4 82.1h.1M64.4 84.6h.1M64.4 89.9h.1M64.4 92.3h.1M64.4 97.3h.1M64.4 99.8h.1M64.4 80.7l-1.8 1.4M64.4 83.2l-1.8 1.4M64.4 88.1l-1.8 1.8M64.4 90.6l-1.8 1.7M64.4 95.9l-1.8 1.4M64.4 98.3l-1.8 1.5"/>
<path d="M108.5 89.9h.1M108.5 88.1l1.7 1.8M109.9 88.1l-1.4 1.8M110.2 89.9h.1M62.6 105h.1M62.6 103.3l1.8 1.7M62.6 118.8l1.8 1.4M64.4 105h.1M64.4 103.3l-1.8 1.7M64.4 118.8l-1.8 1.4M62.6 120.2h.1M62.6 122.7h.1"/>
<path d="M62.6 132.9h.1M62.6 137.9h.1M62.6 121.3l1.8 1.4M62.6 131.5l1.8 1.4M62.6 136.4l1.8 1.5M64.4 120.2h.1M64.4 122.7h.1M64.4 132.9h.1M64.4 137.9h.1M64.4 121.3l-1.8 1.4M64.4 131.5l-1.8 1.4M64.4 136.4l-1.8 1.5"/>
<path d="M108.5 122.7h.1M108.5 132.9h.1M108.5 121.3l1.7 1.4M108.5 131.5l1.7 1.4M109.9 121.3l-1.4 1.4M109.9 131.5l-1.4 1.4M110.2 122.7h.1M110.2 132.9h.1M106 176h.1M106 174.5l1.4 1.5M107.4 176h.1M107.4 174.5l-1.4 1.5"/>
</g>
<path d="M207.3 34.5h7.4M208 32h6.7M214.7 34.5h.1M214.7 32h.1" fill="none" stroke="#004080" stroke-width=".21"/>
<g font-size="4.8">
<text x="220.5" y="184.5">原理图</text>
<text x="218.5" y="189.6">文件编号</text>
</g>
<g font-size="4.1">
<text x="12.7" y="13.5">信号输入</text>
<text x="254" y="12.4">信号输出</text>
</g>
<text font-size="3.6" x="165.1" y="15.5">备注：红灯表示正在充电，绿灯表示充电完毕</text>
<g font-size="3">
<text x="240.3" y="178.9">产品型号</text>
<text x="240.3" y="184">硬件版本</text>
<text x="53.4" y="187.9">备注：高电平1S后开机</text>
<text x="225.1" y="194.2">版次</text>
<text x="254.8" y="194.2">页次</text>
<text x="264.7" y="194.4">/</text>
<text x="270" y="194.2">日期</text>
<text x="224.8" y="199.3">核准</text>
<text x="262.4" y="199.5">审核</text>
<text x="225.6" y="204.3">ALE</text>
<text x="249.5" y="204.6">/</text>
<text x="262.4" y="204.3">编写</text>
</g>
<text font-size="2.5" x="221" y="178.8">整件设计文件</text>
<g font-size="2.3" fill="#f00">
<text x="9.2" y="23.5">UART1_TX</text>
<text x="26" y="22.4">UART1_TX</text>
<text x="89.5" y="19.9">PWRKEY</text>
<text x="254.6" y="19.9">UART1_RX</text>
<text x="269.3" y="20.9">UART1_RX</text>
<text x="6.6" y="28.5">GPRS_POWER</text>
<text x="26" y="27.5">GPRS_POWER</text>
<text x="53.9" y="27.5">GPRS_POWER</text>
<text x="6.6" y="33.6">PW_CHECK_5V</text>
<text x="26" y="32.6">PW_CHECK_5V</text>
<text x="119.9" y="32.6">USB_DP</text>
<text x="119.9" y="35.1">USB_DN</text>
<text x="226.6" y="32.6">Red</text>
<text x="226.6" y="35.1">Green</text>
<text x="8.2" y="68.1">UART1_RX</text>
<text x="20.9" y="75.7">UART1_TX</text>
<text x="259.6" y="85.9">Green</text>
<text x="272.3" y="85.9">Red</text>
<text x="163.1" y="98.6">PW_CHECK_5V</text>
<text x="51.4" y="106.2">SIM_DATA</text>
<text x="51.4" y="111.3">SIM_RST</text>
<text x="51.4" y="108.8">SIM_CLK</text>
<text x="52.6" y="126.5">PWRKEY</text>
<text x="33.6" y="174.8">SIM_RST</text>
<text x="40.4" y="177.3">SIM_CLK R74</text>
</g>
<g font-size="2.3">
<text x="88.4" y="23.7" transform="rotate(-90 88.4 23.7)">3</text>
<text x="142.3" y="19.9">P_VCC_3V9</text>
<text x="80.8" y="27.4">1B</text>
<text x="116.1" y="30">4</text>
<text x="122" y="25">P_VCC_USB</text>
<text x="144.3" y="26.2" transform="rotate(-90 144.3 26.2)">1</text>
<text x="192.6" y="30">1</text>
<text x="217.7" y="30">8</text>
<text x="227.9" y="24.5">P_VCC_5V</text>
<text x="235.5" y="29.5">P_VBAT_4V2</text>
<text x="88.4" y="33.6" transform="rotate(-90 88.4 33.6)">2</text>
<text x="116.1" y="35.1">2</text>
<text x="116.1" y="32.5">3</text>
<text x="192.6" y="32.5">2</text>
<text x="192.6" y="35.1">3</text>
<text x="217.7" y="35.1">6</text>
<text x="217.7" y="32.5">7</text>
<text x="116.1" y="37.6">1</text>
<text x="144.3" y="36.1" transform="rotate(-90 144.3 36.1)">2</text>
<text x="172" y="39.7">P_VCC_5V</text>
<text x="192.6" y="40.1">4</text>
<text x="192.6" y="37.6">9</text>
<text x="217.7" y="37.6">5</text>
<text x="223" y="46.3" transform="rotate(-90 223 46.3)">1</text>
<text x="263.5" y="42.2">P_VCC_5V P_VCC_5V</text>
<text x="230.7" y="52.8">1</text>
<text x="266.2" y="49.1" transform="rotate(-90 266.2 49.1)">1</text>
<text x="278.9" y="49.1" transform="rotate(-90 278.9 49.1)">1</text>
<text x="230.7" y="55.4">2</text>
<text x="142.3" y="63.1">P_VCC_3V9</text>
<text x="266.2" y="61.5" transform="rotate(-90 266.2 61.5)">2</text>
<text x="278.9" y="61.5" transform="rotate(-90 278.9 61.5)">2</text>
<text x="37.6" y="68.1">2</text>
<text x="55.2" y="68.1">1</text>
<text x="68.1" y="68.1">1</text>
<text x="68.1" y="70.6">2</text>
<text x="103.4" y="68.1">34</text>
<text x="103.4" y="70.6">35</text>
<text x="116.4" y="68.1">1</text>
<text x="126.3" y="68.1">2</text>
<text x="37.6" y="75.7">2</text>
<text x="55.2" y="75.7">1</text>
<text x="68.1" y="73.2">3</text>
<text x="68.1" y="75.7">4</text>
<text x="103.4" y="73.2">8</text>
<text x="103.4" y="75.7">13</text>
<text x="207.6" y="75.3">P_VCC_3V3</text>
<text x="230.4" y="75.3">P_VDD_3V3</text>
<text x="68.1" y="78.2">5</text>
<text x="68.1" y="80.8">6</text>
<text x="68.1" y="83.3">7</text>
<text x="103.4" y="78.2">19</text>
<text x="103.4" y="80.8">21</text>
<text x="103.4" y="83.3">27</text>
<text x="215.4" y="80.8">1</text>
<text x="233" y="80.8">2</text>
<text x="38.1" y="88.5">P_VDD_EXT</text>
<text x="68.1" y="88.4">9</text>
<text x="103.4" y="88.4">28</text>
<text x="215.4" y="88.4">1</text>
<text x="233" y="88.4">2</text>
<text x="19.9" y="91">P_VCC_3V9</text>
<text x="66.8" y="90.9">10</text>
<text x="103.4" y="90.9">30</text>
<text x="103.4" y="93.5">31</text>
<text x="172.8" y="91">P_VBAT_4V2</text>
<text x="42.7" y="101.2">P_VDD_SIM</text>
<text x="66.8" y="96">11</text>
<text x="66.8" y="98.6">12</text>
<text x="103.4" y="96">33</text>
<text x="103.4" y="98.6">36</text>
<text x="103.4" y="101.1">37</text>
<text x="137.2" y="96.1">P_VDD_EXT</text>
<text x="185" y="96">1</text>
<text x="185" y="98.6">2</text>
<text x="185" y="101.1">3</text>
<text x="202.5" y="101.1">6</text>
<text x="202.5" y="98.6">7</text>
<text x="202.5" y="96">8</text>
<text x="215.4" y="96">1</text>
<text x="231.2" y="98.6">P_VCC_3V9</text>
<text x="233" y="96">2</text>
<text x="66.8" y="103.6">14</text>
<text x="66.8" y="106.2">15</text>
<text x="103.4" y="106.2">40</text>
<text x="185" y="103.6">4</text>
<text x="202.5" y="103.6">5</text>
<text x="215.4" y="103.6">1</text>
<text x="233" y="103.6">2</text>
<text x="24.9" y="112.6" transform="rotate(-90 24.9 112.6)">1</text>
<text x="66.8" y="108.7">16</text>
<text x="66.8" y="111.3">17</text>
<text x="66.8" y="113.8">18</text>
<text x="103.4" y="113.8">25</text>
<text x="103.4" y="111.3">26</text>
<text x="139.8" y="111.3">P_VCC_USB</text>
<text x="66.8" y="118.9">22</text>
<text x="103.4" y="116.3">24</text>
<text x="24.9" y="125" transform="rotate(-90 24.9 125)">2</text>
<text x="66.8" y="121.4">23</text>
<text x="103.4" y="121.4">20</text>
<text x="24.9" y="130.3" transform="rotate(-90 24.9 130.3)">3</text>
<text x="66.8" y="131.6">38</text>
<text x="66.8" y="126.5">39</text>
<text x="103.4" y="131.6">29</text>
<text x="103.4" y="126.5">32</text>
<text x="131.6" y="130.3" transform="rotate(-90 131.6 130.3)">5</text>
<text x="66.8" y="134.1">41</text>
<text x="66.8" y="136.7">42</text>
<text x="124" y="134.1">1</text>
<text x="124" y="136.7">2</text>
<text x="139" y="136.7">3</text>
<text x="139" y="134.1">4</text>
<text x="24.9" y="140.2" transform="rotate(-90 24.9 140.2)">2</text>
<text x="63.5" y="146.7">备注</text>
<text x="63.5" y="149">未连接的引脚需要在重新确认，拆除SIM800c</text>
<text x="22.4" y="167.2">P_VDD_SIM</text>
<text x="70.7" y="172.2">1</text>
<text x="100.9" y="172.2">5</text>
<text x="70.7" y="174.8">2</text>
<text x="70.7" y="177.3">3</text>
<text x="100.9" y="174.8">6</text>
<text x="100.9" y="177.3">7</text>
<text x="162.6" y="177.4">P_VDD_EXT</text>
<text x="254.8" y="178.9">自动售货机主控板</text>
<text x="255.6" y="183.7">0.72</text>
<text x="53.4" y="189.9">备注：Data CLK RST疑问</text>
<text x="239.8" y="188.8">&lt;OrgName&gt;</text>
<text x="239.8" y="193.9">&lt;OrgAddr1&gt;</text>
<text x="262.4" y="194.1">5</text>
<text x="266.3" y="194.1">5</text>
<text x="277.7" y="193.9">17.05.26</text>
<text x="244.7" y="199.2">&lt;OrgAddr2&gt;</text>
<text x="275.4" y="199">&lt;OrgAddr3&gt;</text>
<text x="275.4" y="204">叶海鹏</text>
</g>
<g font-size="2.3" fill="#00f">
<text x="89.2" y="24.8">C Q8</text>
<text x="89.5" y="32.4">E</text>
<text x="145.6" y="30.1">+</text>
<text x="30.3" y="134">B 1</text>
<text x="23.2" y="139.1">E</text>
</g>
<g font-size="2.3" fill="#000080">
<text x="111.8" y="26.2">J15</text>
<text x="197.4" y="26.5">U15</text>
<text x="63.5" y="30.1">R58</text>
<text x="73.7" y="30.1">4.7K</text>
<text x="78.8" y="35.1">R59</text>
<text x="137.2" y="35.1">680uF/100V</text>
<text x="139.8" y="30.1">CD5</text>
<text x="170.2" y="32.6">R60</text>
<text x="177.9" y="32.6">2.4K</text>
<text x="78.8" y="40.2">47K</text>
<text x="221" y="40.2">TP6</text>
<text x="226.1" y="40.2">1.2mm_dip</text>
<text x="101.6" y="45.3">J_HEADER_P2M54_V</text>
<text x="201.5" y="43.8">TP4056</text>
<text x="175.3" y="52.9">C56</text>
<text x="185.5" y="52.9">C57</text>
<text x="195.6" y="52.9">C68</text>
<text x="223.6" y="52.9">C59</text>
<text x="233.7" y="50.4">J20</text>
<text x="273.4" y="52.9">D8</text>
<text x="284.5" y="52.9">D9</text>
<text x="30.5" y="58">R76</text>
<text x="175.3" y="58">10uF</text>
<text x="185.5" y="58">100nF</text>
<text x="195.6" y="58">33pF</text>
<text x="223.6" y="58">10uF</text>
<text x="273.4" y="56">LED_G</text>
<text x="284.5" y="55.5">LED_R</text>
<text x="30.5" y="63.1">10K</text>
<text x="72.9" y="64.6">U16</text>
<text x="116.9" y="65.6">FB1</text>
<text x="124.5" y="65.6">200R/3A</text>
<text x="218.5" y="63.1">J_VH_1X2_P3M96_V</text>
<text x="20.4" y="70.7">R84</text>
<text x="30.5" y="70.7">33R</text>
<text x="40.7" y="70.7">D10</text>
<text x="48.3" y="70.7">LL4148</text>
<text x="132.1" y="73.2">C53</text>
<text x="142.3" y="73.2">C54</text>
<text x="149.9" y="73.2">C55</text>
<text x="269.3" y="73.2">R61</text>
<text x="282" y="73.2">R62</text>
<text x="40.7" y="78.3">D17</text>
<text x="48.3" y="78.3">LL4148</text>
<text x="53.4" y="83.4">R77</text>
<text x="132.1" y="78.3">10uF</text>
<text x="142.3" y="78.3">33pF</text>
<text x="149.9" y="78.3">10pF</text>
<text x="218.5" y="80.9">D12</text>
<text x="226.1" y="80.9">SS14</text>
<text x="269.3" y="78.3">1K</text>
<text x="282" y="78.3">1K</text>
<text x="53.4" y="88.5">10K</text>
<text x="218.5" y="88.5">D13</text>
<text x="226.1" y="88.5">1N4007</text>
<text x="189.8" y="92.5">Q10</text>
<text x="21.1" y="101.2">R63</text>
<text x="218.5" y="96.1">D14</text>
<text x="226.1" y="96.1">SS14</text>
<text x="19.9" y="106.3">470R</text>
<text x="218.5" y="103.7">D15</text>
<text x="226.1" y="103.7">SS14</text>
<text x="111.8" y="113.9">R65</text>
<text x="111.8" y="111.3">R64</text>
<text x="122" y="113.9">33R USB_DP</text>
<text x="122" y="111.3">33R USB_DN</text>
<text x="188" y="108.8">4953_PMOS</text>
<text x="32" y="116.4">D11</text>
<text x="32" y="119.5">LED_R</text>
<text x="18.8" y="131.1">Q9 C</text>
<text x="114.4" y="126.6">R66</text>
<text x="124.5" y="126.6">33R</text>
<text x="127" y="131.7">J21</text>
<text x="38.1" y="134.2">R69</text>
<text x="45.8" y="134.2">4.7K NETLIGHT</text>
<text x="31.3" y="141.8">R70</text>
<text x="82.1" y="142.8">SIM800C</text>
<text x="127" y="141.8">ANT_H</text>
<text x="31.5" y="146.9">47K</text>
<text x="73.7" y="169.8">J22</text>
<text x="50.8" y="174.8">R73</text>
<text x="61" y="177.4">33R</text>
<text x="61" y="174.8">33R</text>
<text x="109.3" y="177.4">R75</text>
<text x="119.4" y="177.4">33R SIM_DATA</text>
<text x="25.4" y="182.5">C60 C61 C62</text>
<text x="78.3" y="183.5">J_SIM6_C070</text>
<text x="134.7" y="182.5">C63</text>
<text x="25.4" y="187.5">22pF22pF22pF</text>
<text x="134.7" y="187.5">22pF</text>
<text x="175.3" y="187.5">C50</text>
<text x="185.5" y="187.5">C67</text>
<text x="172.8" y="192.6">100nF</text>
<text x="185.5" y="192.6">33pF</text>
</g>
<g font-size="2.3" fill="#004080">
<text x="196.9" y="31.6">TEMP</text>
<text x="196.9" y="34.1">PROG</text>
<text x="208" y="34.1">CHRG</text>
<text x="211.5" y="31.6">CE</text>
<text x="196.9" y="36.7">GND</text>
<text x="196.9" y="41.7">VCC</text>
<text x="196.9" y="39.2">EPAD</text>
<text x="207.1" y="36.7">STDBY</text>
<text x="210.2" y="39.2">BAT</text>
<text x="72.4" y="69.7">UART1_TXD</text>
<text x="94.4" y="69.7">VBAT</text>
<text x="72.4" y="72.2">UART1_RXD</text>
<text x="72.4" y="74.8">UART1_RTS</text>
<text x="72.4" y="77.3">UART1_CTS</text>
<text x="94.4" y="72.2">VBAT</text>
<text x="95.3" y="74.8">GND</text>
<text x="95.3" y="77.3">GND</text>
<text x="72.4" y="79.8">UART1_DCD</text>
<text x="72.4" y="82.4">UART1_DTR</text>
<text x="95.3" y="79.8">GND</text>
<text x="95.3" y="82.4">GND</text>
<text x="72.4" y="84.9">UART1_RI</text>
<text x="95.3" y="84.9">GND</text>
<text x="72.4" y="90">MICP</text>
<text x="72.4" y="92.5">MICN</text>
<text x="94.2" y="90">VRTC</text>
<text x="95.3" y="92.5">GND</text>
<text x="95.3" y="95.1">GND</text>
<text x="72.4" y="97.6">SPKP</text>
<text x="72.4" y="100.2">SPKN</text>
<text x="95.3" y="97.6">GND</text>
<text x="95.3" y="100.2">GND</text>
<text x="189.3" y="97.6">S1</text>
<text x="189.3" y="100.2">G1</text>
<text x="196.5" y="100.2">D1</text>
<text x="196.5" y="97.6">D1</text>
<text x="72.4" y="105.2">SIM_DET</text>
<text x="72.4" y="107.8">SIM_DATA</text>
<text x="89.9" y="107.8">VDD_EXT</text>
<text x="95.3" y="102.7">GND</text>
<text x="189.3" y="102.7">S2</text>
<text x="189.3" y="105.2">G2</text>
<text x="196.5" y="105.2">D2</text>
<text x="196.5" y="102.7">D2</text>
<text x="72.4" y="110.3">SIM_CLK</text>
<text x="72.4" y="112.9">SIM_RST</text>
<text x="91.1" y="112.9">USB_DN</text>
<text x="72.4" y="115.4">SIM_VDD</text>
<text x="88.2" y="117.9">USB_VBUS</text>
<text x="91.2" y="115.4">USB_DP</text>
<text x="72.4" y="120.5">UART2_TXD</text>
<text x="72.4" y="123">UART2_RXD</text>
<text x="91.6" y="123">BT_ANT</text>
<text x="72.4" y="128.1">PWRKEY</text>
<text x="89.3" y="128.1">GSM_ANT</text>
<text x="72.4" y="133.2">ADC</text>
<text x="72.4" y="135.7">NETLIGHT</text>
<text x="89.8" y="133.2">RF_SYNC</text>
<text x="128.3" y="135.7">1</text>
<text x="133.2" y="134.7" transform="rotate(-90 133.2 134.7)">5</text>
<text x="134.7" y="135.7">4</text>
<text x="72.4" y="138.3">STAUS</text>
<text x="128.3" y="138.3">2</text>
<text x="134.7" y="138.3">3</text>
<text x="75" y="173.8">SIM_VDD</text>
<text x="92.8" y="173.8">GND</text>
<text x="75" y="176.4">SIM_RST</text>
<text x="75" y="178.9">SIM_CLK</text>
<text x="86.4" y="178.9">SIM_DATA</text>
<text x="93.3" y="176.4">VPP</text>
</g>
<g font-size="1.8">
<text x="31.8" y="1.9">5</text>
<text x="90.1" y="1.9">4</text>
<text x="148.5" y="1.9">3</text>
<text x="206.8" y="1.9">2</text>
<text x="265.2" y="1.9">1</text>
<text x=".7" y="29.8">D</text>
<text x="295.1" y="29.8">D</text>
<text x=".7" y="80.9">C</text>
<text x="295.1" y="80.9">C</text>
<text x=".7" y="132.1">B</text>
<text x="295.1" y="132.1">B</text>
<text x=".7" y="183.3">A</text>
<text x="295.1" y="183.3">A</text>
<text x="31.8" y="209.2">5</text>
<text x="90.1" y="209.2">4</text>
<text x="148.5" y="209.2">3</text>
<text x="206.8" y="209.2">2</text>
<text x="265.2" y="209.2">1</text>
</g>
</svg>
